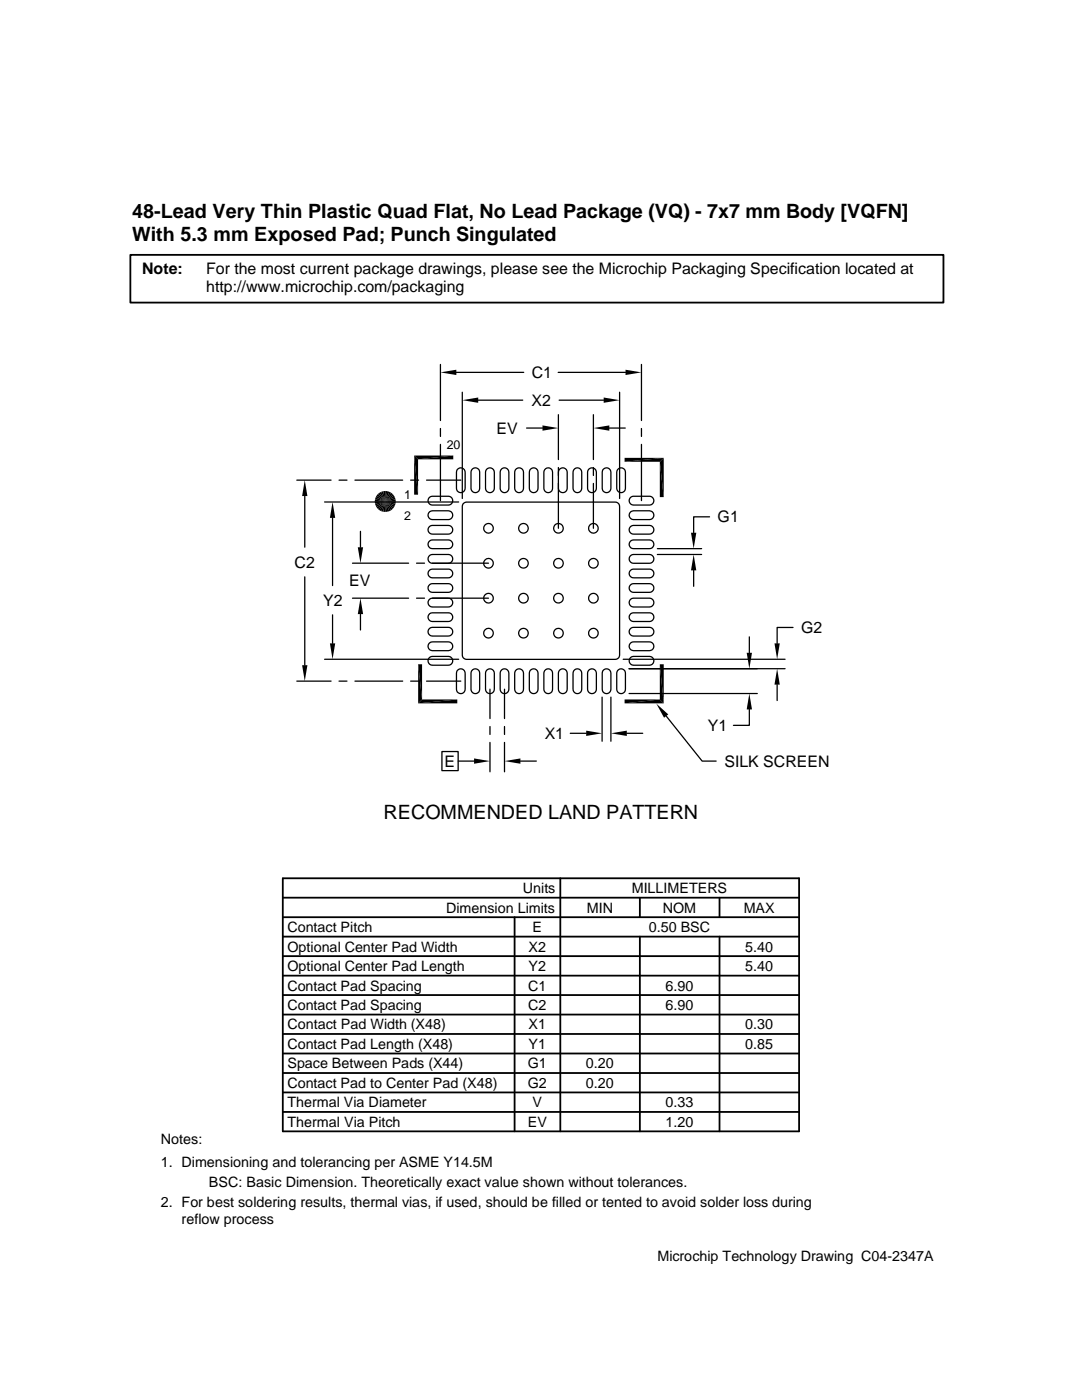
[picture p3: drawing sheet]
<svg xmlns="http://www.w3.org/2000/svg" width="216mm" height="279mm" viewBox="0 0 216 279" stroke-linecap="round" stroke-linejoin="round" font-family="sans-serif">
<g fill="none" stroke="#000" stroke-width=".25">
<path d="M87.9 72.7v11.2M91.1 74.3h13.4M92.2 78.3v21.2M95.4 79.9h8.9M111.4 74.3h13.4M111.6 79.9h8.9M123.6 78.3v21.2M128 72.7v11.2M59.2 95.8h6.9M60.8 99v10.2M67.6 95.8h1.6M70.8 95.8h9.5"/>
<path d="M81.9 95.8h1.6M85.1 95.8h6.8M85.6 99.4l.7-.4h3.2a.88 .88 0 0 1 .8 .9 .88 .88 0 0 1-.8 .9h-3.2a.88 .88 0 0 1-.7-1.4zM87.9 85.5v1.6M87.9 88.7v11.2M91.2 93.7a.88 .88 0 0 1 1-.3 .88 .88 0 0 1 .6 .9v3.2a.87 .87 0 0 1-.9 .8 .87 .87 0 0 1-.8-.8v-3.2zM94.3 93.5a.86 .86 0 0 1 1 0 .86 .86 0 0 1 .4 .8v3.2a.87 .87 0 0 1-.9 .8 .87 .87 0 0 1-.8-.8v-3.2zM97.2 93.5a.88 .88 0 0 1 1 0 .88 .88 0 0 1 .4 .8v3.2a.88 .88 0 0 1-.8 .8 .88 .88 0 0 1-.9-.8v-3.2zM100.2 93.5a.86 .86 0 0 1 .9 0 .86 .86 0 0 1 .4 .8v3.2a.87 .87 0 0 1-.8 .8 .87 .87 0 0 1-.9-.8v-3.2zM103.1 93.5a.88 .88 0 0 1 .9 0 .88 .88 0 0 1 .5 .8v3.2a.88 .88 0 0 1-.9 .8 .88 .88 0 0 1-.9-.8v-3.2zM105.1 85.4h3.1M105.8 93.7a.88 .88 0 0 1 1-.3 .88 .88 0 0 1 .6 .9v3.2a.87 .87 0 0 1-.9 .8 .87 .87 0 0 1-.9-.8v-3.2z"/>
<path d="M108.9 93.5a.86 .86 0 0 1 .9 0 .86 .86 0 0 1 .5 .8v3.2a.87 .87 0 0 1-.9 .8 .87 .87 0 0 1-.9-.8v-3.2zM111.4 82.8v8.9M111.4 93.3v1.6M111.4 96.5v8.9M111.8 93.5a.88 .88 0 0 1 .9 0 .88 .88 0 0 1 .5 .8v3.2a.88 .88 0 0 1-.9 .8 .88 .88 0 0 1-.9-.8v-3.2zM114.7 93.5a.86 .86 0 0 1 .9 0 .86 .86 0 0 1 .5 .8v3.2a.87 .87 0 0 1-.9 .8 .87 .87 0 0 1-.9-.8v-3.2zM117.6 93.5a.88 .88 0 0 1 .9 0 .88 .88 0 0 1 .5 .8v3.2a.88 .88 0 0 1-.9 .8 .88 .88 0 0 1-.9-.8v-3.2zM118.4 82.8v8.9M118.4 93.3v1.6M118.4 96.5v8.9M120.3 93.7a.88 .88 0 0 1 1-.3 .88 .88 0 0 1 .6 .9v3.2a.87 .87 0 0 1-.9 .8 .87 .87 0 0 1-.8-.8v-3.2zM121.6 85.4h3.2"/>
<path d="M123.4 93.5a.86 .86 0 0 1 .9 0 .86 .86 0 0 1 .5 .8v3.2a.87 .87 0 0 1-.9 .8 .87 .87 0 0 1-.8-.8v-3.2zM125.7 99.4l.7-.4h3.2a.88 .88 0 0 1 .9 .9 .88 .88 0 0 1-.9 .9h-3.2a.88 .88 0 0 1-.7-1.4zM128 85.5v1.6M128 88.7v11.2M60.8 115.1v17.7M64.8 100.2h26.7M66.4 103.4v13.5M70.3 112.4h11.2M70.3 119.4h11.2M71.9 106v3.2M83.1 112.4h1.6M83.1 119.4h1.6"/>
<path d="M85.6 102.3l.7-.4h3.2a.88 .88 0 0 1 .8 .9 .88 .88 0 0 1-.8 .9h-3.2a.88 .88 0 0 1-.7-1.4zM85.6 105.2l.7-.3h3.2a.87 .87 0 0 1 .8 .8 .87 .87 0 0 1-.8 .9h-3.2a.87 .87 0 0 1-.7-1.4zM85.6 108.1l.7-.3h3.2a.87 .87 0 0 1 .8 .8 .87 .87 0 0 1-.8 .9h-3.2a.87 .87 0 0 1-.7-1.4zM85.6 111l.7-.3h3.2a.88 .88 0 0 1 .8 .8 .88 .88 0 0 1-.8 .9h-3.2a.88 .88 0 0 1-.7-1.4zM85.6 113.9l.7-.3h3.2a.87 .87 0 0 1 .8 .8 .87 .87 0 0 1-.8 .9h-3.2a.87 .87 0 0 1-.7-1.4zM85.6 116.8l.7-.3h3.2a.87 .87 0 0 1 .8 .8 .87 .87 0 0 1-.8 .9h-3.2a.87 .87 0 0 1-.7-1.4zM85.6 119.7l.7-.3h3.2a.88 .88 0 0 1 .8 .9 .88 .88 0 0 1-.8 .8h-3.2a.88 .88 0 0 1-.7-1.4zM86.3 112.4h11.2M86.3 119.4h11.2M92.4 100.6l.7-.4h29.7a.88 .88 0 0 1 .8 .9v29.6a.84 .84 0 0 1-.8 .9h-29.7a.88 .88 0 0 1-.9-.9v-29.6zM125.7 119.7l.7-.3h3.2a.88 .88 0 0 1 .9 .9 .88 .88 0 0 1-.9 .8h-3.2a.88 .88 0 0 1-.7-1.4zM125.7 116.8l.7-.3h3.2a.87 .87 0 0 1 .9 .8 .87 .87 0 0 1-.9 .9h-3.2a.87 .87 0 0 1-.7-1.4z"/>
<path d="M125.7 113.9l.7-.3h3.2a.87 .87 0 0 1 .9 .8 .87 .87 0 0 1-.9 .9h-3.2a.87 .87 0 0 1-.7-1.4zM125.7 111l.7-.3h3.2a.88 .88 0 0 1 .9 .8 .88 .88 0 0 1-.9 .9h-3.2a.88 .88 0 0 1-.7-1.4zM125.7 108.1l.7-.3h3.2a.87 .87 0 0 1 .9 .8 .87 .87 0 0 1-.9 .9h-3.2a.87 .87 0 0 1-.7-1.4zM125.7 105.2l.7-.3h3.2a.87 .87 0 0 1 .9 .8 .87 .87 0 0 1-.9 .9h-3.2a.87 .87 0 0 1-.7-1.4zM125.7 102.3l.7-.4h3.2a.88 .88 0 0 1 .9 .9 .88 .88 0 0 1-.9 .9h-3.2a.88 .88 0 0 1-.7-1.4zM131.2 110.7h8.8M131.2 109.5h8.8M138.4 113.8v3.2M141.6 103.1h-3.2v3.2M59.2 135.9h6.9M64.8 131.6h26.7M66.4 122.7v5.7"/>
<path d="M67.6 135.9h1.6M70.8 135.9h9.5M71.9 122.6v3.1M81.9 135.9h1.6M85.1 135.9h6.8M85.6 125.6l.7-.4h3.2a.87 .87 0 0 1 .8 .9 .87 .87 0 0 1-.8 .8h-3.2a.87 .87 0 0 1-.7-1.3zM85.6 128.5l.7-.4h3.2a.88 .88 0 0 1 .8 .9 .88 .88 0 0 1-.8 .9h-3.2a.88 .88 0 0 1-.7-1.4zM85.6 131.4l.7-.4h3.2a.88 .88 0 0 1 .8 .9 .88 .88 0 0 1-.8 .9h-3.2a.88 .88 0 0 1-.7-1.4zM85.8 122.4l.5-.1h3.2a.87 .87 0 0 1 .8 .9 .87 .87 0 0 1-.8 .8h-3.2a.88 .88 0 0 1-.8-.6 .88 .88 0 0 1 .3-1zM91.2 133.8a.88 .88 0 0 1 1-.3 .88 .88 0 0 1 .6 .8v3.2a.87 .87 0 0 1-.9 .9 .87 .87 0 0 1-.8-.9v-3.2zM94.1 133.8a.86 .86 0 0 1 1-.3 .86 .86 0 0 1 .6 .8v3.2a.87 .87 0 0 1-.9 .9 .87 .87 0 0 1-.8-.9v-3.2zM97 133.8a.88 .88 0 0 1 1-.3 .88 .88 0 0 1 .6 .8v3.2a.88 .88 0 0 1-.8 .9 .88 .88 0 0 1-.9-.9v-3.2z"/>
<path d="M97.8 137.5v5.9M100 133.8a.86 .86 0 0 1 .9-.3 .86 .86 0 0 1 .6 .8v3.2a.87 .87 0 0 1-.8 .9 .87 .87 0 0 1-.9-.9v-3.2zM100.7 137.5v5.9M102.9 133.8a.88 .88 0 0 1 .9-.3 .88 .88 0 0 1 .7 .8v3.2a.88 .88 0 0 1-.9 .9 .88 .88 0 0 1-.9-.9v-3.2zM105.8 133.8a.88 .88 0 0 1 .9-.3 .88 .88 0 0 1 .7 .8v3.2a.87 .87 0 0 1-.9 .9 .87 .87 0 0 1-.9-.9v-3.2zM108.7 133.8a.86 .86 0 0 1 1-.3 .86 .86 0 0 1 .6 .8v3.2a.87 .87 0 0 1-.9 .9 .87 .87 0 0 1-.9-.9v-3.2zM111.6 133.8a.88 .88 0 0 1 1-.3 .88 .88 0 0 1 .6 .8v3.2a.88 .88 0 0 1-.9 .9 .88 .88 0 0 1-.9-.9v-3.2zM114.5 133.8a.86 .86 0 0 1 1-.3 .86 .86 0 0 1 .6 .8v3.2a.87 .87 0 0 1-.9 .9 .87 .87 0 0 1-.9-.9v-3.2zM117.4 133.8a.88 .88 0 0 1 1-.3 .88 .88 0 0 1 .6 .8v3.2a.88 .88 0 0 1-.9 .9 .88 .88 0 0 1-.9-.9v-3.2zM120.1 139.1v8.8M120.3 133.8a.88 .88 0 0 1 1-.3 .88 .88 0 0 1 .6 .8v3.2a.87 .87 0 0 1-.9 .9 .87 .87 0 0 1-.8-.9v-3.2zM121.9 139.1v8.8"/>
<path d="M123.2 133.8a.86 .86 0 0 1 1-.3 .86 .86 0 0 1 .6 .8v3.2a.87 .87 0 0 1-.9 .9 .87 .87 0 0 1-.8-.9v-3.2zM124.4 131.6h32.3M125.5 133.5h31.2M125.5 138.4h25.6M125.7 131.4l.7-.4h3.2a.88 .88 0 0 1 .9 .9 .88 .88 0 0 1-.9 .9h-3.2a.88 .88 0 0 1-.7-1.4zM125.7 128.5l.7-.4h3.2a.88 .88 0 0 1 .9 .9 .88 .88 0 0 1-.9 .9h-3.2a.88 .88 0 0 1-.7-1.4zM125.7 125.6l.7-.4h3.2a.87 .87 0 0 1 .9 .9 .87 .87 0 0 1-.9 .8h-3.2a.87 .87 0 0 1-.7-1.3zM125.9 122.4l.5-.1h3.2a.87 .87 0 0 1 .9 .9 .87 .87 0 0 1-.9 .8h-3.2a.88 .88 0 0 1-.8-.6 .88 .88 0 0 1 .3-1zM149.5 127.1v3.2M155.1 136.6v3.2M158.2 125.2h-3.1v3.2M88.2 150h3.2v3.8h-3.2z"/>
<path d="M91.4 151.9h3.2M97.8 145v1.6M97.8 148.2v5.8M100.7 145v1.6M100.7 148.2v5.8M103.8 151.9h3.2M113.8 146.3h3.2M125.1 146.3h3.1M132.9 142.9l7.2 9h2.8M149.5 141.6v3.2h-3.2"/>
<circle cx="97.5" cy="112.4" r=".96"/>
<circle cx="97.5" cy="105.4" r=".96"/>
<circle cx="97.5" cy="119.4" r=".96"/>
<circle cx="104.5" cy="105.4" r=".96"/>
<circle cx="104.5" cy="112.4" r=".96"/>
<circle cx="104.5" cy="119.4" r=".96"/>
<circle cx="111.4" cy="112.4" r=".96"/>
<circle cx="111.4" cy="119.4" r=".96"/>
<circle cx="111.4" cy="105.4" r=".96"/>
<circle cx="118.4" cy="112.4" r=".96"/>
<circle cx="118.4" cy="105.4" r=".96"/>
<circle cx="118.4" cy="119.4" r=".96"/>
<circle cx="97.5" cy="126.4" r=".96"/>
<circle cx="104.5" cy="126.4" r=".96"/>
<circle cx="111.4" cy="126.4" r=".96"/>
<circle cx="118.4" cy="126.4" r=".96"/>
</g>
<g fill="none" stroke="#000" stroke-width=".36">
<path d="M26 50.9h162.3v9.5h-162.3zM56.4 179.2h103M56.4 175.3h103v50.5h-103zM111.8 175.3v50.5M127.7 179.2v3.8M143.6 179.2v3.8M56.4 183h103M56.4 190.8h103M56.4 186.9h103M56.4 194.7h103M56.4 198.6h103M102.7 183v42.8"/>
<path d="M127.7 186.9v38.9M143.6 186.9v38.9M56.4 202.5h103M56.4 206.4h103M56.4 214.1h103M56.4 210.2h103M56.4 218h103M56.4 221.9h103"/>
</g>
<g fill="#000">
<path d="M87.9 74.3l3.2-.5v1zM92.2 79.9l3.2-.6v1.1zM120.5 79.3l3.1 .6-3.1 .5zM124.8 73.8l3.2 .5-3.2 .5zM60.8 95.8l.5 3.2h-1zM75 99.3l1.9 .8-2.1-.4zM75.1 98.9l1.8 1.2-1.9-.8zM75.4 98.6l1.5 1.5-1.8-1.2zM75.4 98.6l.3-.3 1.2 1.8zM75.7 98.3l.4-.2 .8 2zM76.1 98.1l.4-.1 .4 2.1zM77.3 98l.4 .1-.8 2z"/>
<path d="M77.7 98.1l.3 .2-1.1 1.8zM78 98.3l.4 .3-1.5 1.5zM76.9 100.1l1.5-1.5 .2 .3zM76.9 100.1l1.7-1.2 .2 .4zM76.9 100.1l1.9-.8 .1 .4zM82.6 90.9l.8 7.8h-.8zM82.6 90.9h7.8l-7 .8zM82.6 90.9l.8 .8v7zM83.4 91.7l7-.8v.8zM108.2 84.9l3.2 .5-3.2 .6zM118.4 85.4l3.2-.5v1.1zM124.6 91.4h7.8l-7.8 .8z"/>
<path d="M124.6 92.2l7.8-.8-.7 .8zM131.7 92.2l.7 7h-.7zM131.7 92.2l.7-.8v7.8zM66.4 100.2l.5 3.2h-1.1zM71.4 109.2h1.1l-.6 3.2zM74.8 100.5l2.1-.4-1.9 .8zM75 100.9l1.9-.8-1.8 1.1zM75.1 101.2l1.8-1.1-1.5 1.5zM76.9 100.1l-1.2 1.7-.3-.2zM76.9 100.1l-.8 1.9-.4-.2zM76.9 100.1l-.4 2-.4-.1zM76.9 100.1l.8 1.9-.4 .1z"/>
<path d="M76.9 100.1l1.1 1.7-.3 .2zM76.9 100.1l1.5 1.5-.4 .2zM76.9 100.1l1.7 1.1-.2 .4zM76.9 100.1l1.9 .8-.2 .3zM76.9 100.1l2 .4-.1 .4zM138.4 110.7l.5 3.1h-1zM137.9 106.3h1l-.5 3.2zM60.3 132.8h1l-.5 3.1zM65.8 128.4h1.1l-.5 3.2zM71.9 119.4l.6 3.2h-1.1zM83.4 132.6h.8v7zM84.2 139.6h7l-7.8 .8z"/>
<path d="M131.7 132.6l.7 7.8-.7-.8zM124.6 139.6h7.1l-7.1 .8zM131.7 132.6h.7v7.8zM149 130.3h1.1l-.6 3.2zM155.1 133.5l.5 3.1h-1.1zM154.5 128.4h1.1l-.5 3.2zM83.4 132.6l.8 7-.8 .8zM83.4 140.4l7.8-.8v.8zM94.6 151.4l3.2 .5-3.2 .5zM100.7 151.9l3.1-.5v1zM117 145.8l3.1 .5-3.1 .6zM121.9 146.3l3.2-.5v1.1z"/>
<path d="M124.6 140.4l7.1-.8 .7 .8zM131 140.4l2.4 2.2-.9 .6zM149.5 138.4l.6 3.2h-1.1z"/>
</g>
<path d="M76.7 98v4.2M77.1 98v4.2M79 99.9h-4.2" fill="none" stroke="#000" stroke-width=".4"/>
<path d="M74.8 100.3h4.2" fill="none" stroke="#000" stroke-width=".42"/>
<g font-size="3.9">
<text x="26.4" y="43.5">48-Lead Very Thin Plastic Quad Flat, No Lead Package (VQ) - 7x7 mm Body [VQFN]</text>
<text x="26.4" y="48">With 5.3 mm Exposed Pad; Punch Singulated</text>
<text x="76.5" y="163.4">RECOMMENDED LAND PATTERN</text>
</g>
<g font-size="3.2">
<text x="28.4" y="54.6">Note:</text>
<text x="41.1" y="54.6">For the most current package drawings, please see the Microchip Packaging Specification located at</text>
<text x="41.1" y="58.3">http://www.microchip.com/packaging</text>
<text x="106.1" y="75.4">C1</text>
<text x="106.1" y="81">X2</text>
<text x="99.1" y="86.6">EV</text>
<text x="143.2" y="104.3">G1</text>
<text x="58.8" y="113.3">C2</text>
<text x="69.7" y="117">EV</text>
<text x="64.5" y="120.9">Y2</text>
<text x="159.9" y="126.3">G2</text>
<text x="108.7" y="147.5">X1</text>
<text x="141.2" y="145.9">Y1</text>
<text x="88.7" y="153">E</text>
<text x="144.5" y="153.1">SILK SCREEN</text>
</g>
<g font-size="2.9">
<text x="104.3" y="178.2">Units</text>
<text x="126" y="178.2">MILLIMETERS</text>
<text x="89" y="182.1">Dimension Limits</text>
<text x="117.1" y="182.1">MIN</text>
<text x="132.3" y="182.1">NOM</text>
<text x="148.4" y="182.1">MAX</text>
<text x="57.3" y="189.9">Optional Center Pad Width</text>
<text x="57.3" y="186">Contact Pitch</text>
<text x="105.5" y="189.9">X2</text>
<text x="106.3" y="186">E</text>
<text x="129.5" y="186">0.50 BSC</text>
<text x="148.7" y="189.9">5.40</text>
<text x="57.3" y="197.7">Contact Pad Spacing</text>
<text x="57.3" y="193.8">Optional Center Pad Length</text>
<text x="105.4" y="197.7">C1</text>
<text x="105.5" y="193.8">Y2</text>
<text x="132.8" y="197.7">6.90</text>
<text x="148.7" y="193.8">5.40</text>
<text x="57.3" y="201.6">Contact Pad Spacing</text>
<text x="105.4" y="201.6">C2</text>
<text x="132.8" y="201.6">6.90</text>
<text x="57.3" y="209.3">Contact Pad Length (X48)</text>
<text x="57.3" y="205.4">Contact Pad Width (X48)</text>
<text x="105.5" y="209.3">Y1</text>
<text x="105.5" y="205.4">X1</text>
<text x="148.7" y="209.3">0.85</text>
<text x="148.7" y="205.4">0.30</text>
<text x="57.3" y="213.2">Space Between Pads (X44)</text>
<text x="105.3" y="213.2">G1</text>
<text x="116.9" y="213.2">0.20</text>
<text x="57.3" y="221">Thermal Via Diameter</text>
<text x="57.3" y="217.1">Contact Pad to Center Pad (X48)</text>
<text x="105.3" y="217.1">G2</text>
<text x="106.3" y="221">V</text>
<text x="116.9" y="217.1">0.20</text>
<text x="132.8" y="221">0.33</text>
<text x="57.3" y="224.9">Thermal Via Pitch</text>
<text x="105.3" y="224.9">EV</text>
<text x="132.8" y="224.9">1.20</text>
<text x="32.1" y="228.3">Notes:</text>
<text x="32.1" y="232.9">1. Dimensioning and tolerancing per ASME Y14.5M</text>
<text x="41.7" y="236.9">BSC: Basic Dimension. Theoretically exact value shown without tolerances.</text>
<text x="32.1" y="241">2. For best soldering results, thermal vias, if used, should be filled or tented to avoid solder loss during</text>
<text x="36.2" y="244.3">reflow process</text>
<text x="131.2" y="251.7">Microchip Technology Drawing C04-2347A</text>
</g>
<g font-size="2.5">
<text x="89.1" y="89.5">20</text>
<text x="80.6" y="99.7">1</text>
<text x="80.6" y="103.7">2</text>
</g>
</svg>
